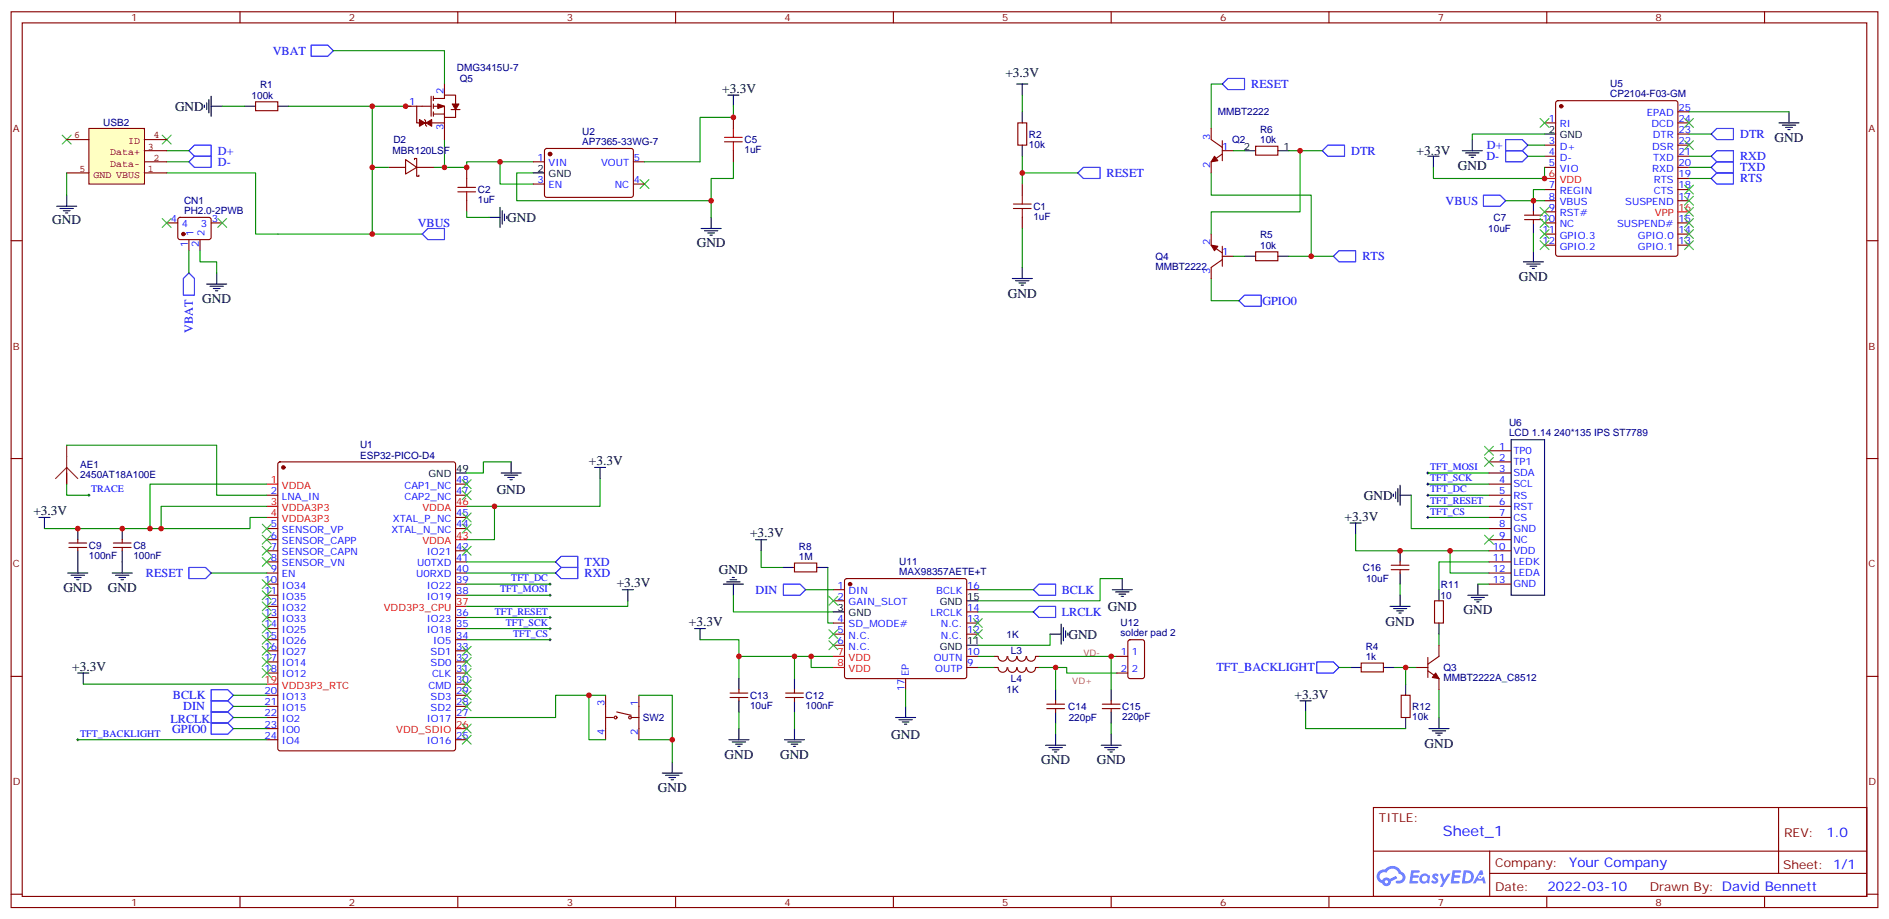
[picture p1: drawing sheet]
<svg xmlns="http://www.w3.org/2000/svg" width="600mm" height="292mm" viewBox="0 0 600 292" stroke-linecap="round" stroke-linejoin="round" font-family="sans-serif">
<g fill="none" stroke="#870000" stroke-width=".35">
<path d="M3.5 3.7h592.7v284.4h-592.7zM7.1 7.3h585.6v277.3h-585.6zM76.2 3.7v3.6M145.3 3.7v3.6M214.5 3.7v3.6M283.6 3.7v3.6M352.8 3.7v3.6M421.9 3.7v3.6M491.1 3.7v3.6M560.2 3.7v3.6M3.5 76.4h3.6M592.7 76.4h3.5"/>
<path d="M3.5 145.6h3.6M592.7 145.6h3.5M3.5 214.7h3.6M592.7 214.7h3.5M436 256.3h156.7v28.3h-156.7zM564.7 256.4v20.8M436.1 270.2h156.4M472.9 277.2h119.6M472.9 270.2v14.1M3.5 283.8h3.6M76.2 284.6v3.5M145.3 284.6v3.5"/>
<path d="M214.5 284.6v3.5M283.6 284.6v3.5M352.8 284.6v3.5M421.9 284.6v3.5M491.1 284.6v3.5M560.2 284.6v3.5M592.7 283.8h3.5"/>
</g>
<g fill="#5487ff">
<path d="M455 277.5a1.22 1.22 0 0 1 1.7 .3l-.3 .5a.47 .47 0 0 0-.4-.4 .47 .47 0 0 0-.5 .2l.2 .3a1.14 1.14 0 0 1 .7 1.7 1.14 1.14 0 0 1-1.9 0l-.2-.2 .5-.5 .7 .4a.29 .29 0 0 0 .4-.3 .29 .29 0 0 0-.3-.3 1.04 1.04 0 0 1-.6-1.7z"/>
<path d="M448 276.3h2.4l.3 .1-.1 .5-1.8 .1-.2 .9h1.6l.3 .3-.4 .4h-1.6l-.1 1.1h1.7l.2 .3-.2 .4h-2.7z"/>
<path d="M461.2 276.3l2.7 .1-.2 .5-1.8 .1-.1 .9h1.5l.3 .3-.4 .4h-1.5l-.2 1.1h1.7l.2 .3-.2 .4h-2.6z"/>
<path d="M469.9 276.3h.7l.3 1.2-.6 .3a.69 .69 0 0 0-1 .3 .69 .69 0 0 0 .5 1 .69 .69 0 0 0 .8-.6l.5-.3 .6 2.2h-.8l-.2-.9h-1.7l-.5 .9h-.9z"/>
<path d="M457.1 277.3h.8l.6 1.9 1.1-1.9h.9l-2.5 4.2h-.9l.9-1.5z"/>
<path d="M464.7 276.3l-.6 4.1h1.4a2.11 2.11 0 0 0 2.4-2.1 2.11 2.11 0 0 0-2.5-2zM465.4 277a1.43 1.43 0 0 1 1.7 1.6 1.43 1.43 0 0 1-2.1 1.1z"/>
<path d="M451 277.9a1.54 1.54 0 0 0-.1 2.1 1.54 1.54 0 0 0 2.2 .2l.6 .2 .3-2.3-.6-.3a1.49 1.49 0 0 0-2.4 .1zM451.3 278.9a.95 .95 0 0 1 1.9 0 .95 .95 0 0 1-1.9 0z"/>
<path d="M437.7 276.6a2.18 2.18 0 0 0 1.1 3.8 1.44 1.44 0 0 0 1.6 .9 1.44 1.44 0 0 0 1.2-1.5l2-1-.4-.7-2 .9a1.47 1.47 0 0 0-2.4 .5 1.39 1.39 0 0 1-.6-2 1.39 1.39 0 0 1 2-.5 2.12 2.12 0 0 1 2.1-1.3 2.12 2.12 0 0 1 1.9 1.7 1.14 1.14 0 0 1 1.1 1.4 1.14 1.14 0 0 1-1.7 .8 .43 .43 0 0 0-.5 .3 .43 .43 0 0 0 .4 .5 1.98 1.98 0 0 0 2.6-1.2 1.98 1.98 0 0 0-1.3-2.5 3.1 3.1 0 0 0-5.2-.7l-.9 .1zM439.6 279.9a.55 .55 0 0 1 1.1 0 .55 .55 0 0 1-1.1 0z"/>
<circle cx="470" cy="278.4" r=".26"/>
</g>
<g fill="none" stroke="#870000" stroke-width=".35">
<path d="M81.1 32.3h7.1v2.8h-7.1zM232.8 37.3v3.5M323.1 39h2.9v7.1h-2.9zM490.4 39h3.5M494.1 32.2l.5-.2h37.4l.5 .2 .2 .5v47.9l-.2 .5-.5 .3h-37.4l-.5-.3-.2-.5v-47.9zM532.7 39h3.5M532.7 35.5h3.5M148.2 53.1v3.6M232.8 47.8v3.6M490.4 46.1h3.5M490.4 49.6h3.5M490.4 53.1h3.5"/>
<path d="M532.7 46.1h3.5M532.7 49.6h3.5M532.7 53.1h3.5M532.7 56.7h3.5M532.7 42.5h3.5M52.9 70.8h3.5M56.7 69.2l.4-.2 9.5 .1 .4 .6v5.9l-.7 .5-9.4-.1-.5-.6v-5.7zM60 76.1v3.5M63.5 76.1v3.5M67 70.8h3.6M148.2 63.7v3.5M484 69.7h5.7"/>
<path d="M484 68.3h5.7M486.8 67.2v1.1M486.8 69.7v1.1M490.4 60.2h3.5M490.4 63.7h3.5M490.4 67.2h3.5M490.4 70.8h3.5M490.4 74.3h3.5M490.4 77.8h3.5M532.7 60.2h3.5M532.7 63.7h3.5M532.7 70.8h3.5"/>
<path d="M532.7 74.3h3.5M532.7 77.8h3.5M21.2 148.4v5.3M84.7 157.2h3.5M88.4 146.8l.5-.2h55l.7 .4v90.6l-.4 .7h-55.3l-.7-.4v-90.6zM144.6 157.2h3.6M144.6 153.7h3.6M472.7 157.2h7.1M472.7 153.7h7.1M472.7 143.1h7.1M472.7 146.6h7.1M472.7 150.1h7.1"/>
<path d="M21.9 173.8h5.6M21.9 172.4h5.6M24.7 171.3v1.1M24.7 173.8v1M36 173.8h5.6M36 172.4h5.6M38.8 171.3v1.1M38.8 173.8v1M84.7 167.8h3.5M84.7 171.3h3.5M84.7 174.8h3.5M84.7 178.4h3.5"/>
<path d="M144.6 167.8h3.6M144.6 174.8h3.6M144.6 178.4h3.6M144.6 164.3h3.6M252.2 178.7h7.1v2.8h-7.1zM441.7 179.4h5.6M444.5 178.4v1M472.7 167.8h7.1M472.7 171.3h7.1M472.7 174.8h7.1M472.7 178.4h7.1M472.7 164.3h7.1"/>
<path d="M472.7 160.7h7.1M84.7 181.9h3.5M84.7 185.4h3.5M84.7 188.9h3.5M84.7 192.5h3.5M84.7 196h3.5M84.7 199.5h3.5M144.6 181.9h3.6M144.6 185.4h3.6M144.6 188.9h3.6M144.6 196h3.6M144.6 199.5h3.6"/>
<path d="M264.6 187.2h3.5M264.6 190.7h3.5M264.6 197.8h3.5M268.3 183.9l.5-.2h37.4l.5 .2 .2 .5v30.3l-.2 .5-.5 .2h-37.4l-.5-.2-.2-.5v-30.3zM306.9 187.2h3.5M306.9 197.8h3.5M306.9 194.2h3.5M441.7 180.8h5.6M444.5 180.8v1.1M455.4 190.7h2.9v7.1h-2.9zM472.7 181.9h7.1M472.7 185.4h7.1"/>
<path d="M84.7 203.1h3.5M84.7 206.6h3.5M84.7 210.1h3.5M84.7 213.6h3.5M144.6 203.1h3.6M144.6 206.6h3.6M144.6 210.1h3.6M144.6 213.6h3.6M144.6 217.2h3.6M231.8 220h5.6M234.6 218.9v1.1M249.4 220h5.7"/>
<path d="M252.2 218.9v1.1M264.6 201.3h3.5M264.6 204.8h3.5M287.5 215.4v3.5M306.9 211.9h3.5M306.9 208.4h3.5M306.9 201.3h3.5M315.7 211.9h1.1M315.7 208.4h1.1M316.9 211.9a1.41 1.41 0 0 0 1.4 1.5 1.41 1.41 0 0 0 1.4-1.5M316.9 208.4a1.41 1.41 0 0 0 1.4 1.5 1.41 1.41 0 0 0 1.4-1.5M320 211.9a1.41 1.41 0 0 0 1.4 1.5 1.41 1.41 0 0 0 1.4-1.5"/>
<path d="M320 208.4a1.41 1.41 0 0 0 1.4 1.5 1.41 1.41 0 0 0 1.4-1.5M322.9 211.9a1.41 1.41 0 0 0 1.5 1.5 1.41 1.41 0 0 0 1.4-1.5M322.9 208.4a1.41 1.41 0 0 0 1.5 1.5 1.41 1.41 0 0 0 1.4-1.5M325.9 211.9a1.41 1.41 0 0 0 1.4 1.5 1.41 1.41 0 0 0 1.4-1.5M328.8 211.9h1M329.8 208.4h-1.1a1.41 1.41 0 0 1-1.4 1.5 1.41 1.41 0 0 1-1.4-1.5M354.5 213.6h3.6M354.5 208.4h3.6M358.3 203.3l.5-.2h3.9l.6 .4 .1 11.2-.5 .7h-4.1l-.7-.5v-11.1zM432.2 210.5h7v2.8h-7zM449.8 211.9h3.5M453.3 212.9l3.5 2.5v3.5"/>
<path d="M453.3 208.7v6.4M456.8 204.8v3.6l-3.5 2.4M84.7 220.7h3.5M84.7 224.2h3.5M84.7 227.8h3.5M84.7 231.3h3.5M84.7 234.8h3.5M144.6 220.7h3.6M144.6 224.2h3.6M144.6 227.8h3.6M144.6 234.8h3.6M192.3 227.8h2.4"/>
<path d="M192.3 220.7v14.1M195.8 226l4.6 1M200.4 227.8h2.4M202.8 220.7v14.1M231.8 221.4h5.6M234.6 221.4v1.1M249.4 221.4h5.7M252.2 221.4v1.1M332.3 224.9h5.7M332.3 223.5h5.7M335.1 222.5v1M335.1 224.9v1.1"/>
<path d="M350 224.9h5.6M350 223.5h5.6M352.8 222.5v1M352.8 224.9v1.1M444.9 220.7h2.8v7.1h-2.8z"/>
<circle cx="195.4" cy="227.8" r=".44"/>
<circle cx="200" cy="227.8" r=".44"/>
</g>
<g fill="#870000" stroke="#870000" stroke-width=".35">
<path d="M455.8 213.6l1 1.8-2.1-.3z"/>
<circle cx="90" cy="148.4" r=".53"/>
<circle cx="495.7" cy="33.7" r=".53"/>
<circle cx="269.9" cy="185.4" r=".53"/>
<circle cx="58.2" cy="74.3" r=".53"/>
</g>
<path d="M490.4 56.7h3.5M532.7 67.2h3.5M84.7 153.7h3.5M84.7 160.7h3.5M84.7 164.3h3.5M144.6 160.7h3.6M144.6 171.3h3.6M144.6 192.5h3.6M84.7 217.2h3.5M264.6 208.4h3.5M264.6 211.9h3.5M144.6 231.3h3.6" fill="none" stroke="#f00" stroke-width=".35"/>
<g fill="none" stroke="#000" stroke-width=".35">
<path d="M64.9 33.4v.7M65.6 32.7v2.1M66.3 31.6v4.2M67 33.7h3.6M67 30.6v6.3M77.6 33.7h3.5M88.2 33.7h3.5M231.1 30.2h3.5M232.8 30.2v3.5M322.8 26.7h3.5M324.6 26.7v3.5M324.6 35.5v3.5"/>
<path d="M564.8 39h6.3M565.9 39.7h4.2M568 35.5v3.5M324.6 46.1v3.5M453.3 49.6h3.5M455.1 49.6v3.5M464.3 47.8h6.3M465.3 48.5h4.2M466.4 49.2h2.1M467.1 50h.7M467.4 44.3v3.5M490.4 42.5h3.5"/>
<path d="M566.9 40.4h2.1M567.6 41.1h.7M155.2 69h3.5M158.7 65.8v6.4M159.5 66.9v4.2M160.2 67.9v2.2M160.9 68.7v.7M222.6 72.5h6.4M223.7 73.2h4.2M224.7 73.9h2.1M225.4 74.6h.7M225.8 69v3.5"/>
<path d="M486.8 63.7v3.5M486.8 70.8v3.5M486.8 79.6v3.5M65.6 90.2h6.4M66.7 90.9h4.2M67.7 91.6h2.1M68.4 92.3h.7M68.8 86.6v3.6M483.7 83.1h6.3M484.7 83.8h4.2M485.8 84.5h2.1M486.5 85.2h.7"/>
<path d="M479.8 139.6h10.6v49.3h-10.6zM144.6 150.1h3.6M159.1 150.1h6.4M160.2 150.8h4.2M161.2 151.6h2.1M161.9 152.3h.7M162.3 146.6v3.5M188.7 148.4h3.6M190.5 148.4v3.5M442.4 156.8v.8M443.1 156.1v2.2M443.8 155.1v4.2"/>
<path d="M444.5 157.2h3.5M444.5 154v6.4M12.3 164.3h3.6M14.1 164.3v3.5M24.7 167.8v3.5M24.7 174.8v7.1M38.8 167.8v3.5M38.8 174.8v7.1M239.9 171.3h3.5M241.7 171.3v3.5M428.6 166h3.6M430.4 166v3.5"/>
<path d="M444.5 174.8v3.6M21.5 181.9h6.4M22.6 182.6h4.2M23.6 183.3h2.2M24.3 184h.7M35.6 181.9h6.4M36.7 182.6h4.2M37.7 183.3h2.2M38.5 184h.7M197.6 187.2h3.5M199.3 187.2v3.5M220.5 199.5h3.5"/>
<path d="M222.2 199.5v3.6M229.7 185.4h6.3M230.7 184.7h4.2M231.8 184h2.1M232.5 183.3h.7M232.8 185.4v3.5M248.7 180.1h3.5M259.3 180.1h3.5M264.6 194.2h3.5M306.9 190.7h3.5M336.9 198.1v6.4M337.6 199.2v4.2"/>
<path d="M353.1 187.2h6.4M354.2 187.9h4.2M355.2 188.6h2.2M356 189.3h.7M356.3 183.7v3.5M441.3 192.5h6.4M442.4 193.2h4.2M443.4 193.9h2.2M444.1 194.6h.8M444.5 181.9v3.5M444.5 188.9v3.6M456.8 187.2v3.5"/>
<path d="M456.8 197.8v3.5M466 188.9h6.4M467.1 189.7h4.2M468.1 190.4h2.2M468.8 191.1h.7M469.2 185.4v3.5M24.7 213.6h3.5M26.5 213.6v3.6M234.6 215.4v3.5M252.2 215.4v3.5M306.9 204.8h3.5M333.4 201.3h3.5"/>
<path d="M335.1 218.9v3.6M338.3 200.2v2.2M339 200.9v.7M352.8 218.9v3.6M428.6 211.9h3.6M439.2 211.9h3.5M446.3 217.2v3.5M231.4 234.8h6.4M232.5 235.5h4.2M233.5 236.2h2.2M234.2 236.9h.7M234.6 222.5v3.5"/>
<path d="M234.6 231.3v3.5M249.1 234.8h6.3M250.1 235.5h4.3M251.2 236.2h2.1M251.9 236.9h.7M252.2 222.5v3.5M252.2 231.3v3.5M284.3 227.8h6.4M285.4 228.5h4.2M286.5 229.2h2.1M287.2 229.9h.7M287.5 224.2v3.6"/>
<path d="M332 236.6h6.3M333 237.3h4.3M334.1 238h2.1M334.8 238.7h.7M335.1 226v3.5M335.1 233v3.6M349.6 236.6h6.4M350.7 237.3h4.2M351.7 238h2.1M352.4 238.7h.7M352.8 226v3.5M352.8 233v3.6"/>
<path d="M412.7 222.5h3.6M414.5 222.5v3.5M446.3 227.8v3.5M453.7 231.3h6.3M454.7 232h4.3M455.8 232.7h2.1M456.5 233.4h.7M456.8 227.8v3.5M210.3 245.4h6.3M211.3 246.1h4.2M212.4 246.8h2.1M213.1 247.5h.7"/>
<path d="M213.4 241.9v3.5"/>
</g>
<path d="M145.3 59.5h5.7M148.2 56.7v2.8M230 45h5.7M230 43.6h5.7M232.8 40.8v2.8M232.8 45v2.8M145.3 60.9h5.7M148.2 60.9v2.8" fill="none" stroke="#a10000" stroke-width=".35"/>
<g fill="none" stroke="#008700" stroke-width=".35">
<path d="M105.8 16.1h35.3v10.6M91.7 33.7h38.8M118.2 33.7v40.6M232.8 33.7v3.6h-10.6v14.1M388.1 26.7h-3.6v14.1M536.2 35.5h31.8M52.9 54.9h28.2v19.4h53M52.9 47.8h7.1M52.9 51.4h7.1M118.2 53.1h5.3M141.1 44.3v8.8h-3.5M169.3 51.4h-21.1v1.7h-7.1"/>
<path d="M232.8 51.4v5.3h-7v12.3M384.5 54.9v7h31.8v19.5M412.7 47.8v19.4h-28.2v7.1M455.1 53.1v3.6h35.3v-3.6M485.1 46.1h5.3M485.1 49.6h5.3M490.4 42.5h-23v1.8M536.2 53.1h7.1M536.2 49.6h7.1M536.2 42.5h7.1M536.2 56.7h7.1M148.2 67.2v1.8h7"/>
<path d="M478 63.7h12.4M486.8 74.3v5.3M490.4 60.2h-3.6v3.5M384.5 88.4v7.1h8.8M21.2 141.3h47.6v15.9h15.9M84.7 153.7h-37.1v14.1M162.3 146.6h-8.8v3.5h-5.3M190.5 151.9v8.8h-42.3M448 157.2v10.6h24.7M453.3 150.1h19.4M453.3 153.7h19.4M453.3 157.2h19.4"/>
<path d="M84.7 164.3h-5.3v3.5h-65.3M84.7 160.7h-33.5v7.1M148.2 178.4h28.2M157 160.7v10.6h-8.8M241.7 174.8v5.3h7M430.4 169.5v5.3h42.3M453.3 164.3h19.4M453.3 160.7h19.4M460.4 174.8v7.1h12.3M472.7 178.4h-15.9v8.8M67 181.9h17.7M148.2 181.9h28.2"/>
<path d="M148.2 185.4h26.4M148.2 188.9h26.4M148.2 199.5h26.4M148.2 196h26.4M199.3 190.7v1.8h-51.1M232.8 188.9v5.3h31.8M255.8 187.2h8.8M262.8 180.1v17.7h1.8M310.4 187.2h17.7M310.4 194.2h17.7M356.3 183.7h-7.1v7h-38.8M444.5 185.4v3.5"/>
<path d="M469.2 185.4h3.5M26.5 217.2h58.2M148.2 203.1h26.4M222.2 203.1h12.4v5.3M252.2 208.4h-17.6v7M257.5 208.4v3.5h7.1M264.6 208.4h-12.4v7M287.5 218.9v5.3M310.4 208.4h5.3M310.4 211.9h5.3M329.8 211.9h5.3v7M329.8 208.4h23"/>
<path d="M333.4 201.3v3.5h-23M335.1 211.9h3.6v1.7h15.8M354.5 208.4h-1.7v10.5M425.1 211.9h3.5M442.7 211.9h7.1M446.3 211.9v5.3M456.8 201.3v3.5M456.8 218.9v8.9M24.7 234.8h60M74.1 231.3h10.6M74.1 224.2h10.6M74.1 220.7h10.6"/>
<path d="M74.1 227.8h10.6M187 220.7v14.1h5.3M192.3 220.7h-15.9v7.1h-28.2M202.8 220.7h10.6v14.1h-10.6M213.4 234.8v7.1M234.6 226v5.3M252.2 226v5.3M335.1 229.5v3.5M352.8 229.5v3.5M414.5 226v5.3h31.8"/>
</g>
<g fill="none" stroke="#00f" stroke-width=".35">
<path d="M98.8 14.3h5.3l1.7 1.8-1.7 1.8h-5.3zM389.8 24.9h5.3v3.5h-5.3l-1.7-1.7zM60 47.8l1.7-1.7h5.3v3.5h-5.3zM60 51.4l1.7-1.8h5.3v3.5h-5.3zM421.6 46.1h5.3v3.5h-5.3l-1.8-1.8zM478 44.3h5.3l1.8 1.8-1.8 1.7h-5.3zM478 47.8h5.3l1.8 1.8-1.8 1.8h-5.3zM543.3 42.5l1.7-1.7h5.3v3.5h-5.3zM543.3 49.6l1.7-1.8h5.3v3.6h-5.3zM543.3 53.1l1.7-1.7h5.3v3.5h-5.3zM543.3 56.7l1.7-1.8h5.3v3.5h-5.3zM134.1 74.3l1.7-1.8h5.3v3.6h-5.3z"/>
<path d="M471 61.9h5.2l1.8 1.8-1.8 1.8h-5.2zM60 86.6l1.7 1.8v5.3h-3.5v-5.3zM393.3 95.5l1.8-1.8h5.3v3.5h-5.3zM423.3 81.4l1.8-1.8h5.3v3.5h-5.3zM176.4 178.4l1.8-1.8h5.2v3.5h-5.2zM60 180.1h5.3l1.7 1.8-1.7 1.8h-5.3zM178.2 180.1h5.2v3.6h-5.2l-1.8-1.8zM248.7 185.4h5.3l1.8 1.8-1.8 1.7h-5.3zM328.1 187.2l1.7-1.8h5.3v3.5h-5.3zM329.8 192.5h5.3v3.5h-5.3l-1.7-1.8zM67 218.9h5.3l1.8 1.8-1.8 1.8h-5.3zM418 210.1h5.3l1.8 1.8-1.8 1.7h-5.3z"/>
<path d="M67 229.5h5.3l1.8 1.8-1.8 1.7h-5.3zM67 222.5h5.3l1.8 1.7-1.8 1.8h-5.3zM67 226h5.3l1.8 1.8-1.8 1.7h-5.3z"/>
</g>
<g fill="none" stroke="#3c3" stroke-width=".35">
<path d="M488.9 37.6l2.9 2.8M491.8 37.6l-2.9 2.8M534.8 37.6l2.8 2.8M537.6 37.6l-2.8 2.8M19.8 42.9l2.8 2.8M22.6 42.9l-2.8 2.8M51.5 42.9l2.8 2.8M54.3 42.9l-2.8 2.8M534.8 44.7l2.8 2.8M534.8 58.8l2.8 2.8M537.6 44.7l-2.8 2.8M537.6 58.8l-2.8 2.8"/>
<path d="M51.5 69.4l2.8 2.8M54.3 69.4l-2.8 2.8M69.1 69.4l2.9 2.8M72 69.4l-2.9 2.8M488.9 69.4l2.9 2.8M488.9 72.9l2.9 2.8M488.9 76.4l2.9 2.8M488.9 65.8l2.9 2.9M491.8 69.4l-2.9 2.8M491.8 72.9l-2.9 2.8M491.8 76.4l-2.9 2.8M491.8 65.8l-2.9 2.9"/>
<path d="M534.8 76.4l2.8 2.8M534.8 72.9l2.8 2.8M534.8 69.4l2.8 2.8M534.8 65.8l2.8 2.9M534.8 62.3l2.8 2.8M537.6 76.4l-2.8 2.8M537.6 72.9l-2.8 2.8M537.6 69.4l-2.8 2.8M537.6 65.8l-2.8 2.9M537.6 62.3l-2.8 2.8M146.8 152.3l2.8 2.8M146.8 155.8l2.8 2.8"/>
<path d="M149.6 152.3l-2.8 2.8M149.6 155.8l-2.8 2.8M471.3 145.2l2.8 2.8M471.3 141.7l2.8 2.8M474.1 145.2l-2.8 2.8M474.1 141.7l-2.8 2.8M83.3 166.4l2.8 2.8M83.3 169.9l2.8 2.8M83.3 173.4l2.8 2.8M83.3 177l2.8 2.8M86.1 166.4l-2.8 2.8M86.1 169.9l-2.8 2.8"/>
<path d="M86.1 173.4l-2.8 2.8M86.1 177l-2.8 2.8M146.8 162.8l2.8 2.9M146.8 166.4l2.8 2.8M146.8 173.4l2.8 2.8M149.6 162.8l-2.8 2.9M149.6 166.4l-2.8 2.8M149.6 173.4l-2.8 2.8M471.3 169.9l2.8 2.8M474.1 169.9l-2.8 2.8M83.3 184l2.8 2.8M83.3 187.5l2.8 2.9"/>
<path d="M83.3 191.1l2.8 2.8M83.3 194.6l2.8 2.8M83.3 198.1l2.8 2.8M86.1 184l-2.8 2.8M86.1 187.5l-2.8 2.9M86.1 191.1l-2.8 2.8M86.1 194.6l-2.8 2.8M86.1 198.1l-2.8 2.8M263.2 199.9l2.8 2.8M263.2 189.3l2.8 2.8M266 199.9l-2.8 2.8M266 189.3l-2.8 2.8"/>
<path d="M309 196.4l2.9 2.8M309 199.9l2.9 2.8M311.9 196.4l-2.9 2.8M311.9 199.9l-2.9 2.8M83.3 201.6l2.8 2.9M83.3 205.2l2.8 2.8M83.3 208.7l2.8 2.8M83.3 212.2l2.8 2.9M86.1 201.6l-2.8 2.9M86.1 205.2l-2.8 2.8M86.1 208.7l-2.8 2.8M86.1 212.2l-2.8 2.9"/>
<path d="M146.8 205.2l2.8 2.8M146.8 208.7l2.8 2.8M146.8 212.2l2.8 2.9M146.8 215.8l2.8 2.8M146.8 219.3l2.8 2.8M149.6 205.2l-2.8 2.8M149.6 208.7l-2.8 2.8M149.6 212.2l-2.8 2.9M149.6 215.8l-2.8 2.8M149.6 219.3l-2.8 2.8M263.2 203.4l2.8 2.8M266 203.4l-2.8 2.8"/>
<path d="M146.8 222.8l2.8 2.8M146.8 229.9l2.8 2.8M149.6 222.8l-2.8 2.8M149.6 229.9l-2.8 2.8"/>
</g>
<g fill="none" stroke="#000" stroke-width=".32">
<path d="M453 153.7h.7M453 157.2h.7M453 150.1h.7M453.3 149.8v.7M453.3 153.3v.7M453.3 156.8v.8M453 160.7h.7M453 164.3h.7M453.3 160.4v.7M453.3 163.9v.7M174.3 188.9h.7M174.3 199.5h.7"/>
<path d="M174.3 185.4h.7M174.3 196h.7M174.6 185.1v.7M174.6 188.6v.7M174.6 195.7v.7M174.6 199.2v.7M174.3 203.1h.7M174.6 202.7v.7M24.3 234.8h.7M24.7 234.5v.7"/>
</g>
<path d="M21.2 148.4l3.5 3.5M21.2 148.4l-3.6 3.5M21.2 141.3v7.1" fill="none" stroke="#8c2424" stroke-width=".35"/>
<path d="M28.2 40.8h17.7v17.6h-17.7z" fill="#ffffc2" stroke="#850000" stroke-width=".35"/>
<path d="M21.2 54.9h7M21.2 44.3h7M45.9 54.9h7M45.9 51.4h7M45.9 47.8h7M45.9 44.3h7" fill="none" stroke="#850000" stroke-width=".35"/>
<path d="M203.2 57l2.8 2.8M206 57l-2.8 2.8M146.8 233.4l2.8 2.8M149.6 233.4l-2.8 2.8" fill="none" stroke="#3c3" stroke-width=".35"/>
<path d="M27.9 157.2h.7M28.2 156.8v.8" fill="none" stroke="#000" stroke-width=".32"/>
<g fill="none" stroke="#008700" stroke-width=".35">
<path d="M70.6 33.7h7M324.6 30.2v5.3M21.2 54.9v7M158.7 51.4v7h10.6M169.3 54.9h-5.3v8.8h61.8M204.6 51.4h17.6M324.6 49.6v8.8M324.6 54.9h17.6M391.6 47.8h3.5M409.2 47.8h10.6M60 79.6v7M63.5 79.6v3.5h5.3v3.5"/>
<path d="M324.6 72.5v12.4M391.6 81.4h3.5M409.2 81.4h14.1M21.2 153.7v3.5h7"/>
</g>
<g fill="none" stroke="#870000" stroke-width=".35">
<path d="M128.8 33.7h3.5M134.1 33.7h2.8M136.9 30.6v6.3M137.6 31.3h3.5v-1.1h3.5v2.8M137.6 33.7h3.5v3.6h3.5v-2.5M137.6 36.2h3.5M137.6 30.6v1.4M137.6 33v1.4M137.6 35.5v1.4M141.1 26.7v3.5M141.1 37.3v7M143.2 34.8h2.8"/>
<path d="M123.5 53.1h5.3M128.8 50.7l3.5 2.4-3.5 2.1zM131.6 50.7v-.4h.7v5.7h.7v-.4M132.3 53.1h5.3M169.3 51.4h3.6M169.3 58.4h3.6M173.1 47.3l.5-.2 27.1 .1 .4 .6-.1 14.4-.6 .5-27.1-.1-.4-.7v-14.1zM201.1 51.4h3.5M201.1 58.4h3.5M324.6 58.4v3.5M384.5 40.8v3.5l3.6 2.5M388.1 47.8h3.5"/>
<path d="M388.1 48.9l-3.6 2.5v3.5M388.1 44.7v6.3M398.6 46.4h7.1v2.8h-7.1zM324.6 69v3.5M384.5 74.3v3.5l3.6 2.5M388.1 78.2v6.3M398.6 79.9h7.1v2.9h-7.1zM388.1 82.4l-3.6 2.5v3.5M388.1 81.4h3.5"/>
</g>
<g fill="#870000" stroke="#870000" stroke-width=".35">
<path d="M385.6 49.6l1 1.4-2.1 .4z"/>
<path d="M384.5 77.8l2.1 .4-1 1.4z"/>
<path d="M139 33l2.1 .7-2.1 .7z"/>
<path d="M143.6 33h2.1l-1.1 1.8z"/>
<path d="M135.3 39l1.8-1v2.1z"/>
<path d="M133.2 38l1.7 1-1.7 1.1z"/>
<circle cx="174.6" cy="48.9" r=".53"/>
</g>
<g fill="none" stroke="#000" stroke-width=".35">
<path d="M169.3 54.9h3.6M395.1 47.8h3.5M405.7 47.8h3.5M18 65.5h6.3M19 66.2h4.3M20.1 66.9h2.1M20.8 67.6h.7M21.2 61.9v3.6M321.4 88.4h6.3M322.4 89.1h4.3M323.5 89.8h2.1M324.2 90.5h.7"/>
<path d="M324.6 84.9v3.5M395.1 81.4h3.5M405.7 81.4h3.5"/>
</g>
<path d="M321.7 66.2h5.7M321.7 64.8h5.7M324.6 61.9v2.9M324.6 66.2v2.8" fill="none" stroke="#a10000" stroke-width=".35"/>
<path d="M342.2 54.9l1.8-1.8h5.2v3.6h-5.2z" fill="none" stroke="#00f" stroke-width=".35"/>
<path d="M134.1 33.7h-1.8v5.3h.7M134.8 38l.3 .3v1.4l.4 .4M137.2 39h3.9" fill="none" stroke="#600" stroke-width=".35"/>
<g fill="#c00">
<circle cx="141.1" cy="53.1" r=".88"/>
<circle cx="148.2" cy="53.1" r=".88"/>
<circle cx="232.8" cy="37.3" r=".88"/>
<circle cx="412.8" cy="47.8" r=".88"/>
<circle cx="416.3" cy="81.4" r=".88"/>
<circle cx="490.4" cy="56.7" r=".88"/>
<circle cx="486.8" cy="63.7" r=".88"/>
<circle cx="157" cy="160.7" r=".88"/>
<circle cx="352.8" cy="208.4" r=".88"/>
<circle cx="335.1" cy="211.9" r=".88"/>
<circle cx="257.5" cy="208.4" r=".88"/>
<circle cx="234.6" cy="208.4" r=".88"/>
<circle cx="252.2" cy="208.4" r=".88"/>
<circle cx="460.4" cy="174.8" r=".88"/>
<circle cx="444.5" cy="174.8" r=".88"/>
<circle cx="187" cy="220.7" r=".88"/>
<circle cx="213.4" cy="234.8" r=".88"/>
<circle cx="24.7" cy="167.8" r=".88"/>
<circle cx="38.8" cy="167.8" r=".88"/>
<circle cx="47.6" cy="167.8" r=".88"/>
<circle cx="51.2" cy="167.8" r=".88"/>
<circle cx="118.2" cy="53.1" r=".88"/>
<circle cx="118.2" cy="33.7" r=".88"/>
<circle cx="118.2" cy="74.3" r=".88"/>
<circle cx="446.3" cy="211.9" r=".88"/>
<circle cx="324.6" cy="54.9" r=".88"/>
<circle cx="128.8" cy="33.7" r=".88"/>
<circle cx="158.8" cy="51.4" r=".88"/>
<circle cx="225.8" cy="63.7" r=".88"/>
</g>
<text font-size="4.6" fill="#00f" x="458.1" y="265.4">Sheet_1</text>
<g font-size="4.2">
<text x="229.3" y="29.5">+3.3V</text>
<text x="319.2" y="24.6">+3.3V</text>
<text x="55.6" y="35.1">GND</text>
<text x="563.4" y="45.1">GND</text>
<text x="449.7" y="49.2">+3.3V</text>
<text x="462.8" y="53.9">GND</text>
<text x="16.6" y="71.1">GND</text>
<text x="161" y="70.4">GND</text>
<text x="221.2" y="78.5">GND</text>
<text x="482.2" y="89.2">GND</text>
<text x="320" y="94.5">GND</text>
<text x="64.2" y="96.3">GND</text>
<text x="187" y="147.7">+3.3V</text>
<text x="157.7" y="156.9">GND</text>
<text x="433" y="158.6">GND</text>
<text x="10.6" y="163.5">+3.3V</text>
<text x="426.9" y="165.3">+3.3V</text>
<text x="238.1" y="170.6">+3.3V</text>
<text x="228.2" y="182.2">GND</text>
<text x="20.1" y="187.9">GND</text>
<text x="34.2" y="187.9">GND</text>
<text x="195.8" y="186.5">+3.3V</text>
<text x="351.7" y="193.9">GND</text>
<text x="464.6" y="195">GND</text>
<text x="218.7" y="198.8">+3.3V</text>
<text x="339.2" y="202.7">GND</text>
<text x="439.9" y="198.6">GND</text>
<text x="22.9" y="212.9">+3.3V</text>
<text x="411" y="221.8">+3.3V</text>
<text x="282.9" y="234.5">GND</text>
<text x="452.3" y="237.4">GND</text>
<text x="230" y="240.9">GND</text>
<text x="247.6" y="240.9">GND</text>
<text x="330.6" y="242.7">GND</text>
<text x="348.2" y="242.7">GND</text>
<text x="208.8" y="251.5">GND</text>
</g>
<g font-size="4.2" fill="#00f">
<text x="579.8" y="265.6">1.0</text>
<text x="498.2" y="275.2">Your Company</text>
<text x="491.3" y="283">2022-03-10</text>
</g>
<g font-size="3.9" fill="#00f">
<text x="86.6" y="17.4">VBAT</text>
<text x="397.3" y="27.9">RESET</text>
<text x="472.1" y="47.3">D+</text>
<text x="552.5" y="43.8">DTR</text>
<text x="69.2" y="49.1">D+</text>
<text x="69.2" y="52.6">D-</text>
<text x="429" y="49.1">DTR</text>
<text x="471.9" y="50.9">D-</text>
<text x="552.5" y="50.9">RXD</text>
<text x="351.3" y="56.2">RESET</text>
<text x="552.5" y="54.4">TXD</text>
<text x="552.5" y="57.9">RTS</text>
<text x="458.9" y="65">VBUS</text>
<text x="132.6" y="72.1">VBUS</text>
<text x="432.5" y="82.6">RTS</text>
<text x="400.8" y="96.7">GPIO0</text>
<text x="61.2" y="105.7" transform="rotate(-90 61.2 105.7)">VBAT</text>
<text x="185.6" y="179.6">TXD</text>
<text x="46.3" y="183.2">RESET</text>
<text x="185.6" y="183.2">RXD</text>
<text x="239.9" y="188.4">DIN</text>
<text x="337.1" y="188.5">BCLK</text>
<text x="337.1" y="195.5">LRCLK</text>
<text x="386.2" y="213.1">TFT_BACKLIGHT</text>
<text x="54.9" y="222">BCLK</text>
<text x="58.2" y="225.5">DIN</text>
<text x="54.1" y="229.5">LRCLK</text>
<text x="54.6" y="232.6">GPIO0</text>
</g>
<g font-size="3.9" fill="#800">
<text x="437.8" y="260.9">TITLE:</text>
<text x="566.4" y="265.6">REV:</text>
<text x="474.7" y="275.1">Company:</text>
<text x="566.1" y="275.7">Sheet: 1/1</text>
<text x="474.7" y="282.8">Date:</text>
<text x="523.7" y="282.9">Drawn By: David Bennett</text>
</g>
<g font-size="3.2" fill="#800">
<text x="41.6" y="6.7">1</text>
<text x="110.8" y="6.7">2</text>
<text x="179.9" y="6.7">3</text>
<text x="249.1" y="6.7">4</text>
<text x="318.2" y="6.7">5</text>
<text x="387.3" y="6.7">6</text>
<text x="456.5" y="6.7">7</text>
<text x="525.6" y="6.7">8</text>
<text x="4.1" y="41.8">A</text>
<text x="593.2" y="41.8">A</text>
<text x="4.1" y="111">B</text>
<text x="593.2" y="111">B</text>
<text x="4.1" y="180.1">C</text>
<text x="593.2" y="180.1">C</text>
<text x="4.1" y="249.3">D</text>
<text x="593.2" y="249.3">D</text>
<text x="41.6" y="287.5">1</text>
<text x="110.8" y="287.5">2</text>
<text x="179.9" y="287.5">3</text>
<text x="249.1" y="287.5">4</text>
<text x="318.2" y="287.5">5</text>
<text x="387.3" y="287.5">6</text>
<text x="456.5" y="287.5">7</text>
<text x="525.6" y="287.5">8</text>
</g>
<g font-size="3.2" fill="#000080">
<text x="145.1" y="22.5">DMG3415U-7</text>
<text x="82.6" y="28.1">R1</text>
<text x="146" y="26">Q5</text>
<text x="511.2" y="27.7">U5</text>
<text x="79.9" y="31.3">100k</text>
<text x="511.2" y="30.9">CP2104-F03-GM</text>
<text x="32.7" y="40.1">USB2</text>
<text x="386.6" y="36.6">MMBT2222</text>
<text x="124.9" y="45.4">D2</text>
<text x="184.9" y="46.1">AP7365-33WG-7</text>
<text x="184.9" y="43">U2</text>
<text x="236.4" y="45.4">C5</text>
<text x="326.7" y="46.8">10k</text>
<text x="326.7" y="43.7">R2</text>
<text x="391.1" y="45.5">Q2</text>
<text x="400.1" y="45.4">10k</text>
<text x="400.1" y="42.2">R6</text>
<text x="124.6" y="49">MBR120LSF</text>
<text x="236.4" y="48.6">1uF</text>
<text x="58.4" y="64.7">CN1</text>
<text x="151.7" y="64.5">1uF</text>
<text x="151.7" y="61.3">C2</text>
<text x="58.4" y="67.9">PH2.0-2PWB</text>
<text x="328.1" y="69.8">1uF</text>
<text x="328.1" y="66.6">C1</text>
<text x="474.1" y="70.1">C7</text>
<text x="400.1" y="75.7">R5</text>
<text x="472.5" y="73.7">10uF</text>
<text x="366.8" y="82.5">Q4</text>
<text x="400.1" y="78.9">10k</text>
<text x="366.8" y="85.7">MMBT2222</text>
<text x="479.1" y="135.2">U6</text>
<text x="114.3" y="142.3">U1</text>
<text x="479.1" y="138.4">LCD 1.14 240*135 IPS ST7789</text>
<text x="25.5" y="148.6">AE1</text>
<text x="114.3" y="145.6">ESP32-PICO-D4</text>
<text x="25.4" y="151.8">2450AT18A100E</text>
<text x="28.2" y="177.4">100nF</text>
<text x="28.2" y="174.2">C9</text>
<text x="42.3" y="177.4">100nF</text>
<text x="42.3" y="174.2">C8</text>
<text x="253.7" y="177.7">1M</text>
<text x="253.7" y="174.5">R8</text>
<text x="285.5" y="179.4">U11</text>
<text x="285.5" y="182.6">MAX98357AETE+T</text>
<text x="432.7" y="181.3">C16</text>
<text x="433.7" y="184.8">10uF</text>
<text x="457.3" y="190.1">10</text>
<text x="457.5" y="186.6">R11</text>
<text x="319.5" y="202.4">1K</text>
<text x="355.8" y="202">solder pad 2</text>
<text x="355.8" y="198.8">U12</text>
<text x="321" y="207.7">L3</text>
<text x="433.6" y="209.4">1k</text>
<text x="433.6" y="206.2">R4</text>
<text x="458.3" y="213">Q3</text>
<text x="238.1" y="221.8">C13</text>
<text x="255.8" y="221.8">C12</text>
<text x="319.5" y="220.1">1K</text>
<text x="321" y="216.5">L4</text>
<text x="458.3" y="216.2">MMBT2222A_C8512</text>
<text x="238.1" y="225">10uF</text>
<text x="255.8" y="225">100nF</text>
<text x="339.2" y="225.4">C14</text>
<text x="356.3" y="225.4">C15</text>
<text x="448.4" y="225.3">R12</text>
<text x="204.1" y="228.9">SW2</text>
<text x="339.3" y="228.9">220pF</text>
<text x="356.3" y="228.6">220pF</text>
<text x="448.4" y="228.5">10k</text>
</g>
<g font-size="3.2" fill="#00f">
<text x="140.8" y="29.8" transform="rotate(-90 140.8 29.8)">2</text>
<text x="129.9" y="33.4">1</text>
<text x="532.9" y="35.1">25</text>
<text x="140.8" y="41.4" transform="rotate(-90 140.8 41.4)">3</text>
<text x="491.7" y="38.7">1</text>
<text x="495.2" y="40.4">RI</text>
<text x="522.9" y="36.9">EPAD</text>
<text x="524.3" y="40.4">DCD</text>
<text x="532.9" y="38.7">24</text>
<text x="384.2" y="44.3" transform="rotate(-90 384.2 44.3)">3</text>
<text x="388.1" y="47.5">1</text>
<text x="491.7" y="45.7">3</text>
<text x="495.2" y="47.5">D+</text>
<text x="524.6" y="47.5">DSR</text>
<text x="524.8" y="44">DTR</text>
<text x="532.9" y="45.7">22</text>
<text x="532.9" y="42.2">23</text>
<text x="170.7" y="51">1</text>
<text x="174.2" y="52.8">VIN</text>
<text x="190.8" y="52.8">VOUT</text>
<text x="201.3" y="51">5</text>
<text x="384.2" y="53.4" transform="rotate(-90 384.2 53.4)">2</text>
<text x="491.7" y="49.2">4</text>
<text x="491.7" y="52.8">5</text>
<text x="495.2" y="51">D-</text>
<text x="524.8" y="51">TXD</text>
<text x="532.9" y="52.8">20</text>
<text x="532.9" y="49.2">21</text>
<text x="170.7" y="58.1">3</text>
<text x="174.2" y="59.8">EN</text>
<text x="195.2" y="59.8">NC</text>
<text x="201.3" y="58.1">4</text>
<text x="491.7" y="59.8">7</text>
<text x="495.2" y="54.5">VIO</text>
<text x="524.6" y="54.5">RXD</text>
<text x="525.1" y="58.1">RTS</text>
<text x="532.9" y="59.8">18</text>
<text x="532.9" y="56.3">19</text>
<text x="491.7" y="63.4">8</text>
<text x="495.2" y="61.6">REGIN</text>
<text x="495.2" y="65.1">VBUS</text>
<text x="516" y="65.1">SUSPEND</text>
<text x="525" y="61.6">CTS</text>
<text x="532.9" y="63.4">17</text>
<text x="54.3" y="70.4">4</text>
<text x="67.2" y="70.4">3</text>
<text x="489.7" y="70.4">10</text>
<text x="491.7" y="66.9">9</text>
<text x="495.2" y="68.7">RST#</text>
<text x="532.9" y="70.4">15</text>
<text x="57.7" y="72.2">4</text>
<text x="61.4" y="74.8" transform="rotate(-90 61.4 74.8)">1</text>
<text x="63.7" y="72.2">3</text>
<text x="64.9" y="74.8" transform="rotate(-90 64.9 74.8)">2</text>
<text x="384.2" y="77.8" transform="rotate(-90 384.2 77.8)">2</text>
<text x="489.7" y="73.9">11</text>
<text x="489.7" y="77.5">12</text>
<text x="495.2" y="72.2">NC</text>
<text x="495.2" y="75.7">GPIO.3</text>
<text x="513.4" y="72.2">SUSPEND#</text>
<text x="520" y="75.7">GPIO.0</text>
<text x="532.9" y="77.5">13</text>
<text x="532.9" y="73.9">14</text>
<text x="59.6" y="78.3" transform="rotate(-90 59.6 78.3)">1</text>
<text x="63.1" y="78.3" transform="rotate(-90 63.1 78.3)">2</text>
<text x="388.1" y="81">1</text>
<text x="495.2" y="79.2">GPIO.2</text>
<text x="520" y="79.2">GPIO.1</text>
<text x="384.2" y="86.9" transform="rotate(-90 384.2 86.9)">3</text>
<text x="476" y="142.7">1</text>
<text x="454" y="149.3">TFT_MOSI</text>
<text x="476" y="146.3">2</text>
<text x="476" y="149.8">3</text>
<text x="480.5" y="144.1">TP0</text>
<text x="480.5" y="147.7">TP1</text>
<text x="128.4" y="155.1">CAP1_NC</text>
<text x="144.8" y="153.3">48</text>
<text x="454" y="152.8">TFT_SCK</text>
<text x="476" y="153.3">4</text>
<text x="480.5" y="151.2">SDA</text>
<text x="480.5" y="154.7">SCL</text>
<text x="28.9" y="156.3">TRACE</text>
<text x="86" y="156.8">2</text>
<text x="89.5" y="158.6">LNA_IN</text>
<text x="128.4" y="158.6">CAP2_NC</text>
<text x="144.8" y="156.8">47</text>
<text x="454" y="159.8">TFT_RESET</text>
<text x="454" y="156.3">TFT_DC</text>
<text x="476" y="156.8">5</text>
<text x="476" y="160.4">6</text>
<text x="480.5" y="158.3">RS</text>
<text x="480.5" y="161.8">RST</text>
<text x="86" y="167.4">5</text>
<text x="124.7" y="165.7">XTAL_P_NC</text>
<text x="144.8" y="167.4">44</text>
<text x="144.8" y="163.9">45</text>
<text x="454" y="163.4">TFT_CS</text>
<text x="476" y="163.9">7</text>
<text x="476" y="167.4">8</text>
<text x="480.5" y="165.3">CS</text>
<text x="86" y="171">6</text>
<text x="89.5" y="169.2">SENSOR_VP</text>
<text x="89.5" y="172.7">SENSOR_CAPP</text>
<text x="124.3" y="169.2">XTAL_N_NC</text>
<text x="476" y="171">9</text>
<text x="480.5" y="168.8">GND</text>
<text x="480.5" y="172.4">NC</text>
<text x="86" y="174.5">7</text>
<text x="86" y="178">8</text>
<text x="89.5" y="176.2">SENSOR_CAPN</text>
<text x="89.5" y="179.8">SENSOR_VN</text>
<text x="132.4" y="179.8">U0TXD</text>
<text x="135.5" y="176.2">IO21</text>
<text x="144.8" y="178">41</text>
<text x="144.8" y="174.5">42</text>
<text x="474" y="174.5">10</text>
<text x="474" y="178">11</text>
<text x="480.5" y="175.9">VDD</text>
<text x="480.5" y="179.4">LEDK</text>
<text x="84" y="185.1">10</text>
<text x="86" y="181.5">9</text>
<text x="89.5" y="183.3">EN</text>
<text x="132.2" y="183.3">U0RXD</text>
<text x="144.8" y="185.1">39</text>
<text x="144.8" y="181.5">40</text>
<text x="162.3" y="184.5">TFT_DC</text>
<text x="474" y="181.5">12</text>
<text x="474" y="185.1">13</text>
<text x="480.5" y="183">LEDA</text>
<text x="84" y="188.6">11</text>
<text x="89.5" y="186.8">IO34</text>
<text x="89.5" y="190.4">IO35</text>
<text x="135.5" y="190.4">IO19</text>
<text x="135.5" y="186.8">IO22</text>
<text x="144.8" y="188.6">38</text>
<text x="158.8" y="188.1">TFT_MOSI</text>
<text x="265.9" y="186.8">1</text>
<text x="265.9" y="190.4">2</text>
<text x="269.4" y="188.6">DIN</text>
<text x="297.3" y="188.6">BCLK</text>
<text x="307.1" y="186.8">16</text>
<text x="480.5" y="186.5">GND</text>
<text x="84" y="192.1">12</text>
<text x="84" y="195.7">13</text>
<text x="89.5" y="193.9">IO32</text>
<text x="89.5" y="197.4">IO33</text>
<text x="135.5" y="197.4">IO23</text>
<text x="144.8" y="195.7">36</text>
<text x="157.1" y="195.1">TFT_RESET</text>
<text x="265.9" y="197.4">4</text>
<text x="269.4" y="192.1">GAIN_SLOT</text>
<text x="295.5" y="195.7">LRCLK</text>
<text x="307.1" y="197.4">13</text>
<text x="307.1" y="193.9">14</text>
<text x="84" y="199.2">14</text>
<text x="84" y="202.7">15</text>
<text x="89.5" y="200.9">IO25</text>
<text x="135.5" y="200.9">IO18</text>
<text x="144.8" y="202.7">34</text>
<text x="144.8" y="199.2">35</text>
<text x="160.6" y="198.6">TFT_SCK</text>
<text x="162.9" y="202.2">TFT_CS</text>
<text x="265.9" y="200.9">5</text>
<text x="269.4" y="199.2">SD_MODE#</text>
<text x="269.4" y="202.7">N.C.</text>
<text x="298.7" y="202.7">N.C.</text>
<text x="298.7" y="199.2">N.C.</text>
<text x="307.1" y="200.9">12</text>
<text x="84" y="206.2">16</text>
<text x="84" y="209.8">17</text>
<text x="89.5" y="204.5">IO26</text>
<text x="89.5" y="208">IO27</text>
<text x="136.7" y="208">SD1</text>
<text x="137.5" y="204.5">IO5</text>
<text x="144.8" y="209.8">32</text>
<text x="144.8" y="206.2">33</text>
<text x="265.9" y="204.5">6</text>
<text x="269.4" y="206.2">N.C.</text>
<text x="296.5" y="209.8">OUTN</text>
<text x="307.1" y="208">10</text>
<text x="355.9" y="208">1</text>
<text x="359.4" y="208">1</text>
<text x="84" y="213.3">18</text>
<text x="89.5" y="211.5">IO14</text>
<text x="89.5" y="215.1">IO12</text>
<text x="136.7" y="211.5">SD0</text>
<text x="137.2" y="215.1">CLK</text>
<text x="144.8" y="213.3">31</text>
<text x="288.6" y="214.7" transform="rotate(-90 288.6 214.7)">EP</text>
<text x="296.9" y="213.3">OUTP</text>
<text x="307.1" y="211.5">9</text>
<text x="355.9" y="213.3">2</text>
<text x="359.4" y="213.3">2</text>
<text x="84" y="220.3">20</text>
<text x="136" y="218.6">CMD</text>
<text x="144.8" y="220.3">29</text>
<text x="144.8" y="216.8">30</text>
<text x="287.2" y="219.4" transform="rotate(-90 287.2 219.4)">17</text>
<text x="84" y="223.9">21</text>
<text x="84" y="227.4">22</text>
<text x="89.5" y="222.1">IO13</text>
<text x="89.5" y="225.6">IO15</text>
<text x="136.7" y="225.6">SD2</text>
<text x="136.7" y="222.1">SD3</text>
<text x="144.8" y="227.4">27</text>
<text x="144.8" y="223.9">28</text>
<text x="191.9" y="224.2" transform="rotate(-90 191.9 224.2)">3</text>
<text x="202.5" y="224.2" transform="rotate(-90 202.5 224.2)">1</text>
<text x="25.4" y="233.9">TFT_BACKLIGHT</text>
<text x="84" y="230.9">23</text>
<text x="89.5" y="229.2">IO2</text>
<text x="89.5" y="232.7">IO0</text>
<text x="135.5" y="229.2">IO17</text>
<text x="191.9" y="233.3" transform="rotate(-90 191.9 233.3)">4</text>
<text x="202.5" y="233.3" transform="rotate(-90 202.5 233.3)">2</text>
<text x="84" y="234.5">24</text>
<text x="89.5" y="236.2">IO4</text>
<text x="135.5" y="236.2">IO16</text>
<text x="144.8" y="234.5">25</text>
</g>
<g font-size="3.2" fill="#840000">
<text x="23.5" y="44">6</text>
<text x="40.6" y="45.8">ID</text>
<text x="46.9" y="47.5">3</text>
<text x="48.7" y="44">4</text>
<text x="34.9" y="52.9">Data-</text>
<text x="34.9" y="49.3">Data+</text>
<text x="48.7" y="51">2</text>
<text x="25.3" y="54.5">5</text>
<text x="29.6" y="56.4">GND VBUS</text>
<text x="46.9" y="54.5">1</text>
</g>
<g font-size="3.2">
<text x="394.9" y="47.5">2</text>
<text x="407.5" y="47.5">1</text>
<text x="491.7" y="42.2">2</text>
<text x="495.2" y="44">GND</text>
<text x="170.7" y="54.5">2</text>
<text x="174.2" y="56.3">GND</text>
<text x="144.8" y="149.8">49</text>
<text x="136.1" y="151.6">GND</text>
<text x="307.1" y="190.4">15</text>
<text x="265.9" y="193.9">3</text>
<text x="269.4" y="195.7">GND</text>
<text x="298.3" y="192.1">GND</text>
<text x="298.3" y="206.2">GND</text>
<text x="307.1" y="204.5">11</text>
</g>
<g font-size="3.2" fill="#f00">
<text x="491.7" y="56.3">6</text>
<text x="495.2" y="58.1">VDD</text>
<text x="525.4" y="68.7">VPP</text>
<text x="532.9" y="66.9">16</text>
<text x="86" y="153.3">1</text>
<text x="89.5" y="155.1">VDDA</text>
<text x="86" y="160.4">3</text>
<text x="144.8" y="160.4">46</text>
<text x="86" y="163.9">4</text>
<text x="89.5" y="162.1">VDDA3P3</text>
<text x="89.5" y="165.7">VDDA3P3</text>
<text x="134.1" y="162.1">VDDA</text>
<text x="134.1" y="172.7">VDDA</text>
<text x="144.8" y="171">43</text>
<text x="121.9" y="193.9">VDD3P3_CPU</text>
<text x="144.8" y="192.1">37</text>
<text x="265.9" y="208">7</text>
<text x="269.4" y="209.8">VDD</text>
<text x="265.9" y="211.5">8</text>
<text x="269.4" y="213.3">VDD</text>
<text x="84" y="216.8">19</text>
<text x="89.5" y="218.6">VDD3P3_RTC</text>
<text x="125.8" y="232.7">VDD_SDIO</text>
<text x="144.8" y="230.9">26</text>
</g>
<g font-size="2.8" fill="#a54b4b">
<text x="344" y="208.4">VD-</text>
<text x="340.4" y="217.2">VD+</text>
</g>
</svg>
